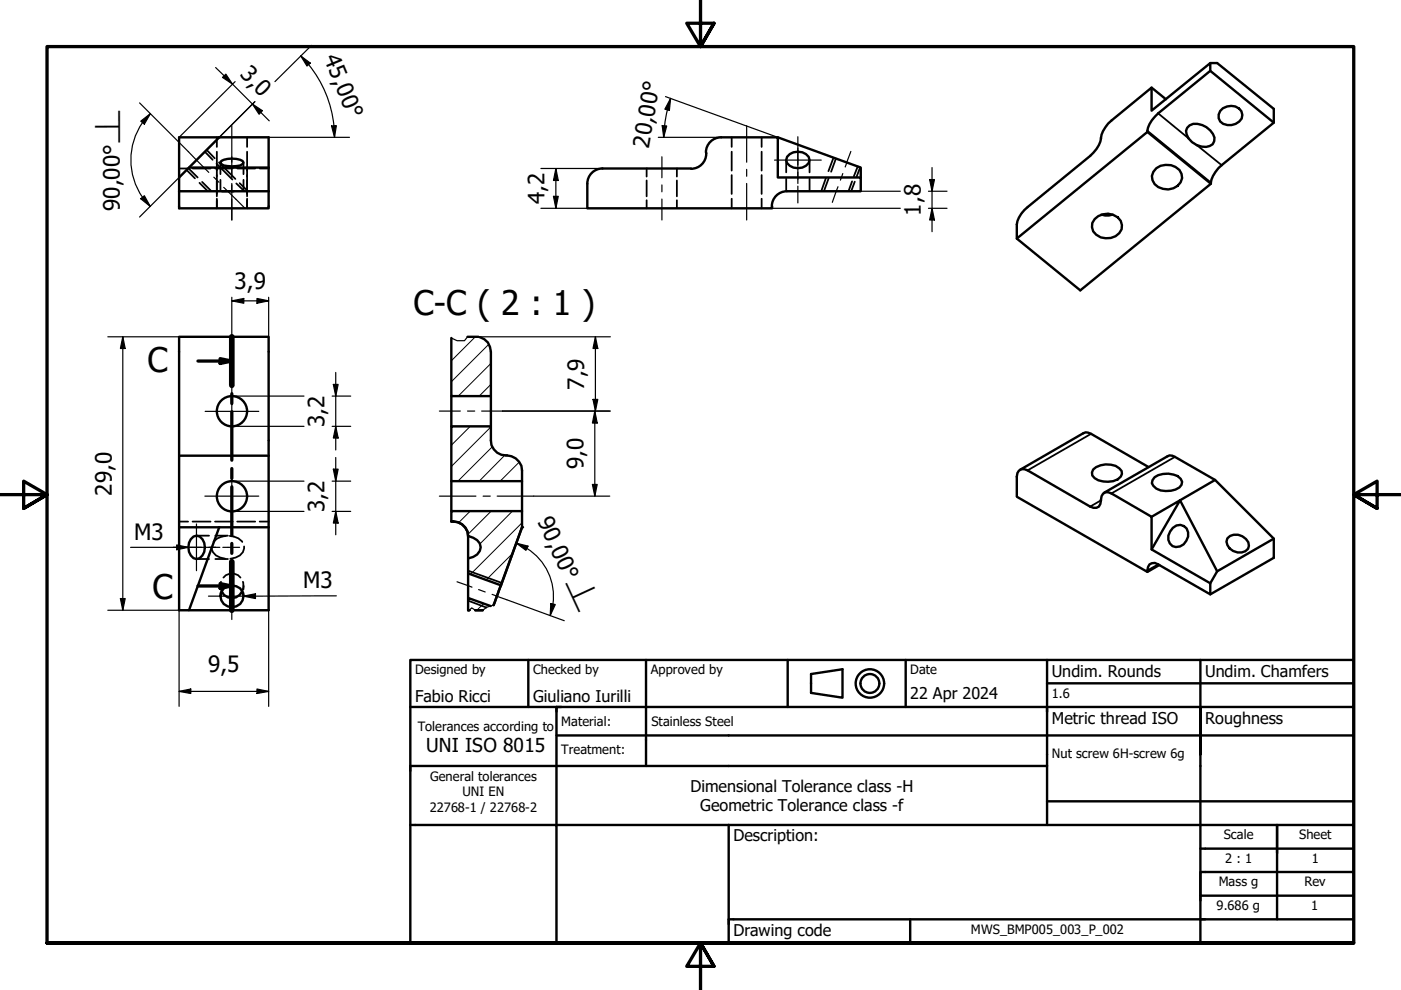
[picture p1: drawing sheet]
<svg xmlns="http://www.w3.org/2000/svg" width="297mm" height="210mm" viewBox="0 0 297 210" stroke-linecap="round" stroke-linejoin="round" font-family="sans-serif">
<!-- layer: Hatch (ISO) -->
<g fill="none" stroke="#000" stroke-width=".21">
<path d="M95.9 71.8l-.2 .2M100.8 71.4l-5.1 5.1M103.6 73l-7.9 7.9M104.1 77.1l-6.9 6.9M99.7 90.4l-4 4M104.1 90.5l-8.4 8.4M104.1 81.5l-2.5 2.5M104.4 94.7l-7.3 7.3M107 96.6l-5.4 5.4M110.1 98l-4.1 4M99.7 108.4l-2.4 2.4M104.1 108.4l-4.9 4.9"/>
<path d="M108.6 117.4l-5.5 5.6M108.6 108.4l-6.9 7M110.7 101.9l-.1 .1M110.7 110.8l-10.9 11M102.6 128l-1.5 1.4"/>
</g>
<!-- layer: Hidden (ISO) -->
<g fill="none" stroke="#000" stroke-width=".38">
<path d="M38 35.7h1.9M39.6 36l1.7 1.8M39.9 35.7l2 1.9M40.8 35.7h3.8M42.3 38.8l1.8 1.7M42.9 38.6l1.9 1.9M43.4 32.2l1.7 1.7M43.8 31.8l1.7 1.8M45.6 35.7h3.7M45.9 34.7l3.4 3.4M46 29.1v2.1M46 32.2v9.4"/>
<path d="M46.4 34.5l3.5 3.4M46.7 34.5v2.4M46.7 38.1v2.4M50.1 38.9l1.7 1.6M50.3 35.7h3.8M50.8 38.8l1.8 1.7M51.6 34.5v2.4M51.6 38.1v2.4M52.4 29.1v2.1M52.4 32.2v9.4M55.1 35.7h1.9M137.1 35.7v1.7"/>
<path d="M137.1 38.3v3.3M143.5 35.7v1.7M143.5 38.3v3.3M155.1 29.1v2.1M155.1 32.2v4M155.1 37.1v4M161.5 29.1v2.1M161.5 32.2v4M161.5 37.1v4M166.7 33.9v2.6M166.7 37.9v2.6M171.6 33.9v2.6"/>
<path d="M171.6 37.9v2.6M175.1 37.7l-1 2.8M175.7 37.8l-1 2.7M176.7 33.4l-1.1 2.9M177.2 33.6l-1 2.8M180.7 38.5l-.8 2M181.2 38.5l-.7 2M181.9 35.3l-.9 2.1M182.4 35.5l-.8 2M46 42.1v2.1M52.4 42.1v2.1M137.1 42.5v1.7"/>
<path d="M143.5 42.5v1.7M155.1 42.1v2.1M161.5 42.1v2.1M38 110.6h1.9M40.8 110.6h3.8M41.7 118.5h2.6M41.7 113.6h2.6M44.9 115.9a2.23 2.23 0 0 0 1.8 2.3l1.1 .3M45.6 110.6h3.7M45.7 118.5h2.6M45.7 113.6h2.6M47.9 113.6a3.2 3.2 0 0 0-2.6 1.3"/>
<path d="M48.7 113.6a3.2 3.2 0 0 1 2.7 1.3M50.3 110.6h3.8M51.8 115.9a2.72 2.72 0 0 1-3 2.6M55.1 110.6h1.9M46.7 124.2v.7M46.7 125.7v.7M46.9 123.4l-.2 1 .3 1M47.4 122.5a2.31 2.31 0 0 1 3.6 0M51.5 123.4l.1 1-.2 1M51.6 124.2v.7M51.6 125.7v.7"/>
</g>
<!-- layer: Visible (ISO) -->
<g fill="none" stroke="#000" stroke-width=".51">
<path d="M244.2 18.6l3 2.5M256.6 15l13.5 11-11.1 9a5.6 5.6 0 0 0-2.3 4l-27.7 22.6-13.4-11M256.6 13.4h1.5l12 9.7v2.9M40.1 35.5h16.9M46.5 29.1h-8.5v11.4h19M46.5 29.1h10.5v11.4M46.5 29.1l-8.5 8.5M46.9 34.1a5.3 5.3 0 0 1 4.5 0l.2 .4-.2 .3a5.3 5.3 0 0 1-4.5 0l-.2-.3zM124.5 39v5.2h39.2v-.5M127.7 35.7h18.8M127.7 35.7a3.2 3.2 0 0 0-3.2 3.2M149.7 32.4v.1"/>
<path d="M149.7 32.6a3.2 3.2 0 0 1-3.2 3.2M152.9 29.1a3.2 3.2 0 0 0-3.2 3.2M152.9 29.1h12v8.5h17.6v2.9h-15.6a3.2 3.2 0 0 0-3.3 3.3M164.9 29.1l17.6 6.4v2.1M166.9 33.2a2.96 2.96 0 0 1 4.5 0 1.63 1.63 0 0 1-1.3 2.3 2.9 2.9 0 0 1-3.2-.9l-.2-.7zM234.9 26.2l9.3-7.6v4.9l12.4-10.1v1.6l-11 9a5.6 5.6 0 0 0-2.3 4l-27.7 22.6v-3a5.6 5.6 0 0 1 2.3-3.7l13.2-10.8a6.2 6.2 0 0 0 2.5-4.6l.3-.7zM243.3 28l13.4 11M245.2 35.7a3.5 3.5 0 0 1 5.3 1.2 2.69 2.69 0 0 1-2.8 3.3 3.1 3.1 0 0 1-3.5-2.9l.3-.9zM251.7 27.1a2.48 2.48 0 0 1 3.2-.6 4.2 4.2 0 0 1 2.6 2.7 1.67 1.67 0 0 1-1.8 2 4 4 0 0 1-4.2-3.5zM258.7 23.5a2.84 2.84 0 0 1 4.5 .1 1.9 1.9 0 0 1-1.2 2.7 2.93 2.93 0 0 1-3.3-.5l-.3-.7v-.8zM38 40.5v3.7h19v-3.7M47.1 40.5h2.5"/>
<path d="M232.1 46.5a3.5 3.5 0 0 1 5.5 .3 2.74 2.74 0 0 1-3.2 3.7 2.78 2.78 0 0 1-2.8-3.2zM233.5 45.5l.8 .2 1.6-.2M99.1 71.4h2.3M101.7 71.5a3.1 3.1 0 0 1 2.4 3.1v9.4h-8.4v-12.3M38 96.6h19M95.7 90.4h8.4v3a3.2 3.2 0 0 0 3.4 3.2 3.3 3.3 0 0 1 3.2 3.2v2.2h-15zM95.7 84v6.4M104.1 84v6.4M216 99.8l.5-.3h.7l.7 .2 13.2 7.7a1.42 1.42 0 0 0 1.7 .1 1.42 1.42 0 0 0 .6-1.5 1.39 1.39 0 0 1 .7-1.5 1.39 1.39 0 0 1 1.5 .1l8.6 5v6.9l12.4 7.2v2.3l-11-6.3a1.45 1.45 0 0 0-1.8-.1 1.45 1.45 0 0 0-.5 1.7l-27.7-16v-4.2l.1-.8zM231.8 99.5a4.5 4.5 0 0 1 5.5-.2l.5 .6a1.82 1.82 0 0 1-1.8 2.1 4.5 4.5 0 0 1-4.4-1.2l-.1-.6zM243.5 99l-12.2-7-1.1-.3-13.9 7.9M38 111.8h8.5"/>
<path d="M40.4 114.3a1.39 1.39 0 0 1 1.3-.7 1.39 1.39 0 0 1 1.2 .7 3 3 0 0 1-.5 4 1.63 1.63 0 0 1-2.3-1.3l-.2-1 .2-.9zM46.5 111.8l-6.4 17.6h-2.1v-58h19v58h-16.9M46.5 111.8h10.5M95.7 108.4h15v3.4l-4.5 12.3-6.9-2.5v-3.2a2.76 2.76 0 0 0 2.6-2.4 2.89 2.89 0 0 0-2.6-2.4 3.3 3.3 0 0 0-3.6-3.1zM95.7 110.5v.1a3.1 3.1 0 0 1 3.6 3.2M95.7 102v6.4M99.3 113.6v4.8M110.7 111.8l-6.1 16.5 1.6-4.2M110.7 102v6.4M234.1 104.5l13.9-7.9 1.1 .3 8.5 4.9 12.5 12.4v4.1l-13.5 7.7M244.2 109.6l6-3.5-6 10.4M244.8 101.2a4.6 4.6 0 0 1 5.5 .3l.3 .6a2.21 2.21 0 0 1-2.3 1.9 3.5 3.5 0 0 1-4.1-1.5l.1-.7z"/>
<path d="M245.8 119.8l-2.5 1.5M248.7 111.9a1.91 1.91 0 0 1 2.3-.4 1.91 1.91 0 0 1 .9 2.3 2.5 2.5 0 0 1-3.3 2 2.2 2.2 0 0 1-.5-3.1zM257.6 101.8l-7.4 4.3 7.9 15-1.5 2.6M260.2 114.1a2.69 2.69 0 0 1 2.8-.6 2.69 2.69 0 0 1 1.8 2.2 1.89 1.89 0 0 1-2.4 1.4 2.65 2.65 0 0 1-2.4-2.3zM270.1 114.2l-12 6.9M47 125.4a2.42 2.42 0 0 0 2.2 1.4 2.42 2.42 0 0 0 2.2-1.4M47.4 124.7a2.52 2.52 0 0 1 2.6-.4 2.52 2.52 0 0 1 1.6 2.1 2.4 2.4 0 0 1-3.3 2.2 2.4 2.4 0 0 1-.9-3.9zM99.3 121.6v5.2M100.8 129.4h1.6M104 128.5l-4.7-1.7v2.6h.2h-.2"/>
<circle cx="49.2" cy="87.2" r="3.2"/>
<circle cx="49.2" cy="105.2" r="3.2"/>
</g>
<!-- layer: Hidden (ISO) -->
<g fill="#000">
<circle cx="164.9" cy="29.1" r=".19"/>
<circle cx="46.5" cy="111.8" r=".19"/>
</g>
<!-- layer: Visible Narrow (ISO) -->
<path d="M243.3 27.7l13.4 11M245.6 24l6.4 5.3M253.7 30.8l5.3 4.2M231.3 92l-13.4 7.7M249.1 96.9l-13.5 7.7M233.4 106.1l-2.3 1.3M245.6 119.7l-2.3 1.2M99.3 121l7.1 2.6M99.3 127.4l3.8 1.4" fill="none" stroke="#000" stroke-width=".38"/>
<!-- layer: Break Line (ISO) -->
<path d="M99.1 71.4l-.6 .8h-1.6l-1.2-.5M101.4 71.4l.2 .2 .1-.1M99.5 129.4l.5-.5 .8 .5M99.5 129.4h.1M100.8 129.4h.1M104.6 128.3l-1.4 .4-.8 .7" fill="none" stroke="#000" stroke-width=".25"/>
<!-- layer: Visible (ISO) -->
<g fill="#000">
<circle cx="110.7" cy="111.8" r=".25"/>
<circle cx="99.3" cy="129.4" r=".25"/>
</g>
<!-- layer: Section Line (ISO) -->
<path d="M42 76.6h7.1M46.7 76l2.4 .6-2.4 .5zM49.1 71.4v10.3M49.1 83.5v2.1M49.1 87.3v10.3M49.1 99.3v2.1M49.1 103.2v10.3M49.1 115.2v2.1M49.1 119.1v10.3M42 124.2h7.1M46.7 123.7l2.4 .5-2.4 .5z" fill="none" stroke="#000" stroke-width=".7"/>
<path d="M49.1 71.4v10.3M49.1 119.1v10.3" fill="none" stroke="#000" stroke-width="1.2"/>
<path d="M46.7 76l2.4 .6-2.4 .5zM46.7 123.7l2.4 .5-2.4 .5z" fill="#000"/>
<!-- layer: Border (ISO) -->
<path d="M148.5 -.1v10l-2.9-5h5.8l-2.9 5 2.9-5M0 104.9h10l-5-2.9v5.8l5-2.9-5 2.9M297 104.9h-10l5-2.9v5.8l-5-2.9 5 2.9M10 199.9v-190h277v190h-277h277M151.4 204.9l-2.9-5 2.9 5h-5.8l2.9-5v10" fill="none" stroke="#000" stroke-width=".7"/>
<!-- layer: Title (ISO) -->
<g fill="none" stroke="#000" stroke-width=".51">
<path d="M87 139.9h200v60h-200zM112 139.9v10M137 139.9v22.5M167 139.9v10M192 139.9v10M222 139.9v11M254.5 139.9v10M87 149.9h200M118 155.9h169M118 149.9v25h169M119 149.9h-1v1M172 142.9l6.6-1v6l-6.6-1z"/>
<path d="M222 149.9v25M222 144.9h65M254.5 159.9v-10v50M87 174.9h31v25h-49M154.5 174.9v25M222 162.4h-135v1M222 169.9h65M254.5 179.9h32.5M270.8 174.9v20M154.5 194.9h132.5M193 194.9v5M287 189.9h-32.5v1"/>
<path d="M287 184.9h-32.5v5"/>
<circle cx="184.4" cy="144.9" r="3"/>
<circle cx="184.4" cy="144.9" r="2"/>
</g>
<!-- layer: 0 -->
<path d="M88 149.9h50M270.8 174.9h5M154.5 194.9h1M255.8 184.9h4.9" fill="none" stroke="#000" stroke-width=".21"/>
<!-- layer: Dimension (ISO) -->
<g fill="none" stroke="#000" stroke-width=".25">
<path d="M45.7 14.3l11.4 11.3M47.2 16.4l.7-.7 1.4 2.1zM49.8 17.3l-11.8 11.8M63.8 11.8l2 1.6-.7 .6zM63.8 11.8l1.7 1.9M65.4 13.7a24.5 24.5 0 0 1 5.5 15.4M66 9.6l-7.7 7.7M29.6 21.8l10.3 10.4M29.8 25.7l2.1-1.6-1.3 2.2zM30.2 26a13.9 13.9 0 0 0 1.7 17.8M31.9 24.1l-1.7 1.9M40.1 35.5l-10.5 10.5"/>
<path d="M49.3 29.1h24.8M53.5 22.1l2.1 1.4-.7 .7zM54 21.6l-7.5 7.5h2.6M70.3 26.7l1-.1-.4 2.5zM114.7 35.7h13M117.9 35.7l.5 2.6h-1.1zM117.9 35.7v8.5M139.6 29.1h13.3M140.4 26.6l1 .1-.7 2.4zM140.8 26.6l-.1 2.5M141.1 20.5l17.1 6.2M141.5 23.3l-.6 3.4"/>
<path d="M142.2 20.9l-.3 2.5-.9-.3zM142.2 20.9l-.7 2.4M158.4 26.8l6.5 2.3M197.1 38.1h1l-.5 2.4zM197.6 35.5v13.6M29.8 42.1l.8-.6 1.3 2.3zM114.7 44.2h9.8M117.3 41.6h1.1l-.5 2.6zM163.7 44.2h27.2M182.5 40.5h8.4M196.8 40.5h4M196.8 44.2h4"/>
<path d="M197.6 44.2l.5 2.4h-1zM22.9 71.4h15.1M26 71.4l.5 2.5h-1zM26 71.4v58M49.1 63.8l2.6-.5v1zM49.1 63.8h7.9M49.1 63v18.5M54.5 63.3l2.5 .5-2.5 .5zM57 63v8.4M71.2 79v16.4M100.9 71.4h28.5M126.2 71.4l.5 2.5h-1z"/>
<path d="M126.2 71.4v15.8M49.3 84h15.2M49.3 90.4h15.2M70.4 84h4M70.4 90.4h4M70.7 81.5h1l-.5 2.5zM70.7 99.5h1l-.5 2.5zM71.2 90.4l.5 2.5h-1zM71.2 97v16.4M106.6 87.2h22.8M125.7 84.7h1l-.5 2.5zM126.1 87.2l.5 2.5h-1z"/>
<path d="M126.1 87.2v18M49.3 102h15.2M49.3 108.4h15.2M70.4 102h4M70.4 108.4h4M71.2 108.4l.5 2.5h-1zM109.5 115.2l2.5 .6-.5 .9zM109.5 115.2l2.2 1M111.7 116.3a12 12 0 0 1 5.5 11.8M113.2 105.2h16.1M125.6 102.7h1l-.5 2.5zM22.9 129.4h15.1v20.4"/>
<path d="M25.5 126.9h1l-.5 2.5zM57 129.4v20.4M107.4 127.2l12.2 4.4M116.8 128l.9 .2-1.1 2.3zM117.2 128.1l-.6 2.4M38 146.6l2.4-.5v.9zM38 146.6h19M54.5 146.1l2.5 .5-2.5 .4z"/>
</g>
<g fill="#000">
<path d="M47.2 16.4l.7-.7 1.4 2.1zM63.8 11.8l2 1.6-.7 .6zM29.8 25.7l2.1-1.6-1.3 2.2zM53.5 22.1l2.1 1.4-.7 .7zM70.3 26.7l1-.1-.4 2.5zM117.9 35.7l.5 2.6h-1.1zM140.4 26.6l1 .1-.7 2.4zM142.2 20.9l-.3 2.5-.9-.3zM197.1 38.1h1l-.5 2.4zM29.8 42.1l.8-.6 1.3 2.3zM117.3 41.6h1.1l-.5 2.6zM197.6 44.2l.5 2.4h-1z"/>
<path d="M26 71.4l.5 2.5h-1zM49.1 63.8l2.6-.5v1zM54.5 63.3l2.5 .5-2.5 .5zM126.2 71.4l.5 2.5h-1zM70.7 81.5h1l-.5 2.5zM70.7 99.5h1l-.5 2.5zM71.2 90.4l.5 2.5h-1zM125.7 84.7h1l-.5 2.5zM126.1 87.2l.5 2.5h-1zM71.2 108.4l.5 2.5h-1zM109.5 115.2l2.5 .6-.5 .9zM125.6 102.7h1l-.5 2.5z"/>
<path d="M25.5 126.9h1l-.5 2.5zM116.8 128l.9 .2-1.1 2.3zM38 146.6l2.4-.5v.9zM54.5 146.1l2.5 .5-2.5 .4z"/>
</g>
<!-- layer: Centerline (ISO) -->
<g fill="none" stroke="#000" stroke-width=".25">
<path d="M39.9 32.2l1.8 1.7M41.6 33.9l2.7 2.6M45.3 37.6l1.1 1M47.4 39.7l4.4 4.3M49.1 26.6v11.1M49.1 38.9v7.7M140.3 33.2v4.5M140.3 39.2v1.5M158.3 26.6v7.8M158.3 35.9v1.5M158.3 38.9v7.7M169.2 31.4v3.6"/>
<path d="M169.2 36.5v1.5M169.2 39.5v3.5M177.7 39.6l-1.2 3.3M178.7 36.8l-.5 1.4M179.6 34.4l-.4 1M180.4 32.1l-.9 2.4M140.3 42.2v4.4M93.2 87.2h4.4M99.1 87.2h1.5M102.1 87.2h4.5M39.2 116h3.5M44.3 116h1.4"/>
<path d="M47.2 116h3.6M93.2 105.2h7.7M102.4 105.2h1.5M105.4 105.2h7.8M96.9 123.4l3.2 1.1M101.5 125l1.4 .5M104.3 126l.9 .3M105.1 126.3l2.3 .9"/>
</g>
<!-- layer: Center Mark (ISO) -->
<path d="M164.2 33.9h9.9M169.2 29v9.9M43.5 87.2h11.4M49.1 81.5v11.4M49.1 99.5v11.4M36.7 116h9.9M41.7 111.1v9.9M43.4 105.2h11.5M44.2 126.4h10M49.1 121.4v10" fill="none" stroke="#000" stroke-width=".25"/>
<!-- layer: Symbol (ISO) -->
<path d="M27.7 116h12.2M37.5 115.5l2.4 .5-2.4 .6zM51.6 126.4l2.6-.5v1zM71.3 126.3l-19.7 .1" fill="none" stroke="#000" stroke-width=".25"/>
<path d="M37.5 115.5l2.4 .5-2.4 .6zM51.6 126.4l2.6-.5v1z" fill="#000"/>
<g font-size="7.2">
<text x="87.7" y="66.8">C-C ( 2 : 1 )</text>
<text x="31.2" y="78.9">C</text>
<text x="32.3" y="127.1">C</text>
</g>
<g font-size="4.8">
<text x="50.7" y="15.9" transform="rotate(45 50.7 15.9)">3,0</text>
<text x="68.6" y="12.3" transform="rotate(68 68.6 12.3)">45,00°</text>
<text x="137.5" y="31.5" transform="rotate(-80 137.5 31.5)">20,00°</text>
<text x="25.4" y="44.7" transform="rotate(-90 25.4 44.7)">90,00°⟂</text>
<text x="115.4" y="43.3" transform="rotate(-90 115.4 43.3)">4,2</text>
<text x="195.2" y="45.7" transform="rotate(-90 195.2 45.7)">1,8</text>
<text x="49.7" y="61.4">3,9</text>
<text x="123.8" y="82.6" transform="rotate(-90 123.8 82.6)">7,9</text>
<text x="68.8" y="90.5" transform="rotate(-90 68.8 90.5)">3,2</text>
<text x="123.7" y="99.5" transform="rotate(-90 123.7 99.5)">9,0</text>
<text x="23.7" y="105.1" transform="rotate(-90 23.7 105.1)">29,0</text>
<text x="68.8" y="108.6" transform="rotate(-90 68.8 108.6)">3,2</text>
<text x="113.9" y="110.5" transform="rotate(65 113.9 110.5)">90,00°⟂</text>
<text x="28.4" y="114.5">M3</text>
<text x="64.3" y="124.7">M3</text>
<text x="44.1" y="142.4">9,5</text>
</g>
<text font-size="4.1" x="90.4" y="159.5">UNI ISO 8015</text>
<g font-size="3.4">
<text x="223" y="143.5">Undim. Rounds</text>
<text x="255.5" y="143.5">Undim. Chamfers</text>
<text x="88" y="148.9">Fabio Ricci</text>
<text x="113" y="148.9">Giuliano Iurilli</text>
<text x="193" y="148.2">22 Apr 2024</text>
<text x="223" y="153.5">Metric thread ISO</text>
<text x="255.5" y="153.5">Roughness</text>
<text x="146.4" y="167.9">Dimensional Tolerance class -H</text>
<text x="148.5" y="172">Geometric Tolerance class -f</text>
<text x="155.5" y="178.4">Description:</text>
<text x="155.5" y="198.5">Drawing code</text>
</g>
<g font-size="2.7">
<text x="88" y="143">Designed by</text>
<text x="113" y="143">Checked by</text>
<text x="138" y="143">Approved by</text>
<text x="193" y="142.9">Date</text>
<text x="223" y="147.9">1.6</text>
<text x="88.6" y="155">Tolerances according to</text>
<text x="119" y="154">Material:</text>
<text x="138.1" y="154">Stainless Steel</text>
<text x="119" y="159.9">Treatment:</text>
<text x="223" y="160.8">Nut screw 6H-screw 6g</text>
<text x="91.2" y="165.5">General tolerances</text>
<text x="91.1" y="172.1">22768-1 / 22768-2</text>
<text x="98" y="168.8">UNI EN</text>
<text x="259.5" y="178">Scale</text>
<text x="275.5" y="178">Sheet</text>
<text x="259.8" y="182.9">2 : 1</text>
<text x="278.1" y="182.9">1</text>
<text x="258.4" y="187.9">Mass g</text>
<text x="276.6" y="187.9">Rev</text>
<text x="205.9" y="198">MWS_BMP005_003_P_002</text>
<text x="257.9" y="192.9">9.686 g</text>
<text x="278" y="192.9">1</text>
</g>
</svg>
